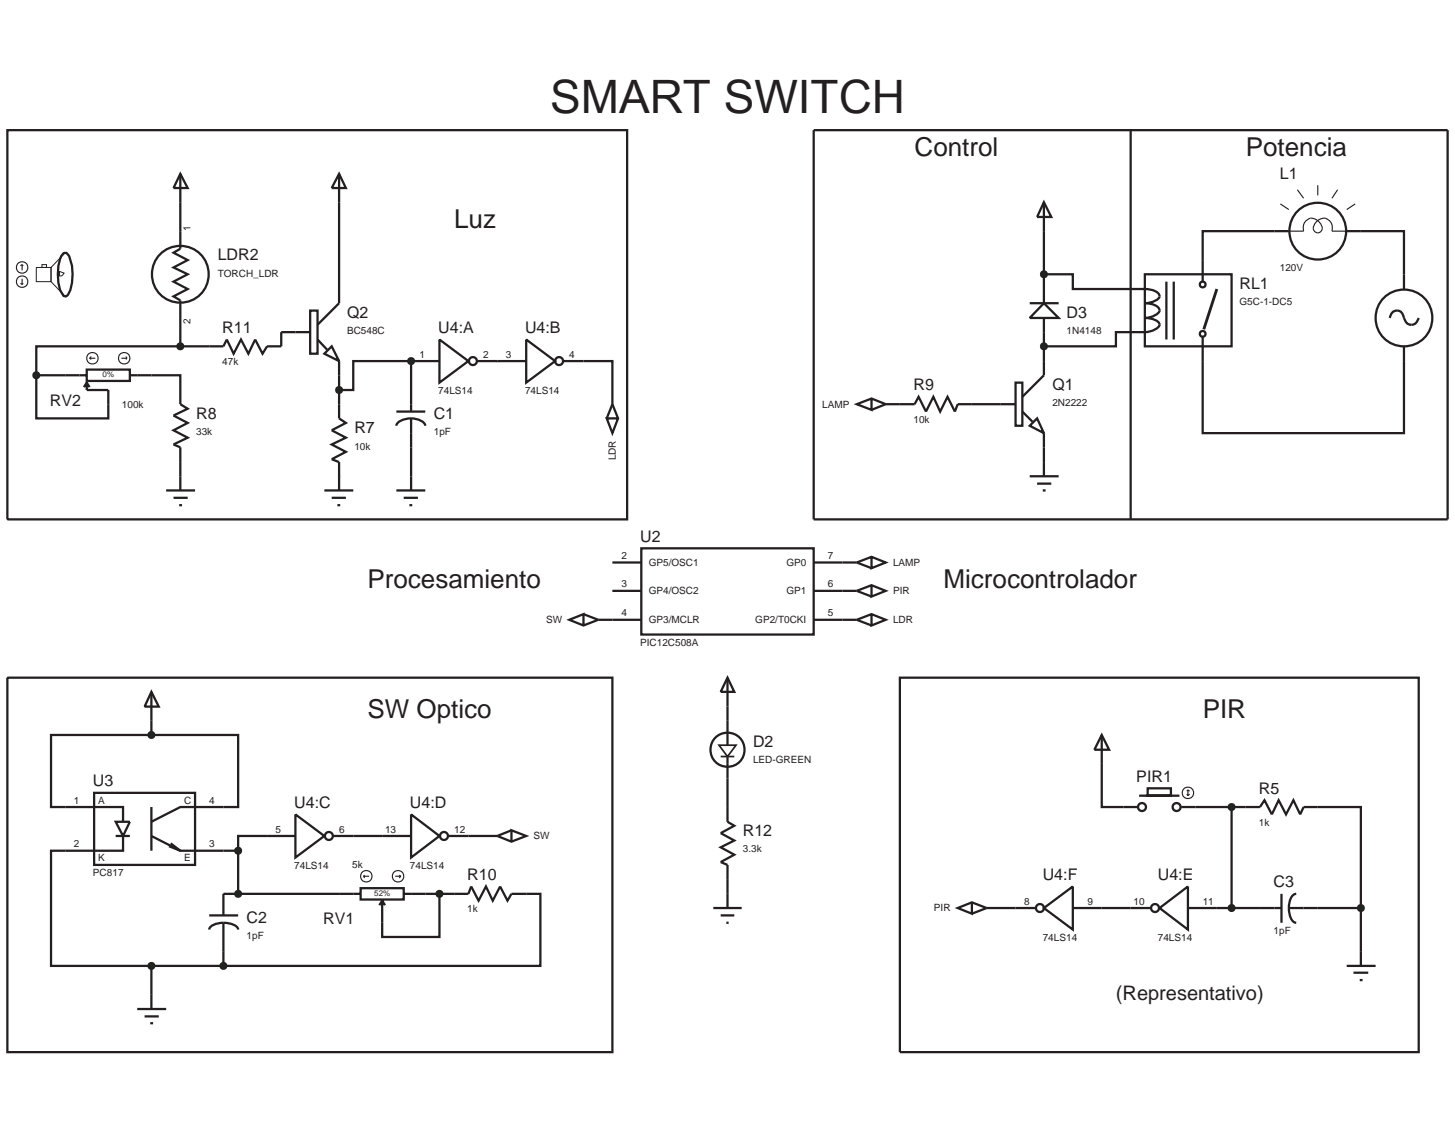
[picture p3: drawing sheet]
<svg xmlns="http://www.w3.org/2000/svg" width="279mm" height="216mm" viewBox="0 0 279 216" stroke-linecap="round" stroke-linejoin="round" font-family="sans-serif">
<g fill="none" stroke="#231f20" stroke-width=".44">
<path d="M34.6 38.8v8.9l-1.3 .8 2.7 1.4-2.7 1.4 2.7 1.3-2.7 1.5 2.7 1.4-2.7 1.4 1.3 .7v8.9M65.1 38.8v16.7M200.5 38.8l1.4 2.8h-2.7zM200.5 38.8v19.4M12.2 48.6l.3-.1 .3 .1 .5 .6a9.4 9.4 0 0 1-.2 7.4l-.6 .3-.3-.1-.7-1.1a10.2 10.2 0 0 1 .3-6.5zM197.7 58.2h5.6M200.5 58.2l2.8 2.8h-5.6zM200.5 52.6h5.5v2.9h11.1a9.4 9.4 0 0 1 4.7 .3 .98 .98 0 0 1 .8 1.4 3.6 3.6 0 0 1-2.8 1 3.5 3.5 0 0 1 2.8 1 .98 .98 0 0 1-.8 1.3l-1.3 .5h-.7a3.7 3.7 0 0 1 2.8 1l.1 .3a3 3 0 0 1-2.9 1.4h-5.5v2.8h-13.8M219.8 52.6h16.7v13.9h-16.7zM224 54.1v11.1M225.4 54.1v11.1M247.5 44.4h-16.6v9.7"/>
<path d="M258.6 44.4h2.7M261.3 44.4h8.3v11.1M7 72v8.3h13.8v-2.7M7 72h5.5M29.1 72h5.5v2.8M34.6 66.5h5.6M34.6 66.5h-27.6v5.5M54 63.7v2.8M65.1 72v5.6M65.1 74.8h2.7v-5.5h11.1v9.7M76.1 79h5.6M112 69.3h5.6v8.3"/>
<path d="M117.6 77.6l-1.1 2.7M117.6 77.6l1.1 2.7-1.1 2.8-1.1-2.8h2.2M167.4 76.5v2.2l-2.9-1.1 2.9-1.1 2.7 1.1M170.1 77.6l-2.7 1.1M195 77.6h-11.1l-.5 1.4-1.5-2.8-1.4 2.8-1.3-2.8-1.4 2.8-1.4-2.8-.8 1.4h-5.5M195 73.4h1.3v8.3h-1.3zM196.3 79l2 1.9M200.5 61v11l-4.2 4.2M230.9 64.6v18.5h38.7v-16.6M266.9 61a1.36 1.36 0 0 1 1.3-1.4 1.36 1.36 0 0 1 1.4 1.4 1.42 1.42 0 0 0 1.4 1.3 1.42 1.42 0 0 0 1.4-1.3M34.6 88.7v2.7M78.9 80.3a2.62 2.62 0 0 1 2.8 1.4"/>
<path d="M78.9 80.3a3.6 3.6 0 0 0-2.7 1l-.1 .4M78.9 80.3v11.1M197.7 91.4h5.6M199.2 92.8h2.7M199.2 80.3l1.3 2.8-2.8-1.4zM200.2 94.1h.6M200.5 83.1v8.3M112 117.9l2.9 1M114.9 118.9l-2.9 1.1-2.7-1.1 2.7-1v2.1M114.9 118.9h8.2M117.6 113.4h5.5M117.6 108h5.5"/>
<path d="M123.1 105.2h33.1v16.6h-33.1zM156.3 118.9h8.2M164.5 108l2.9 1M164.5 113.4l2.9 1.1M164.5 118.9l2.9 1.1M164.5 108h-8.2M164.5 113.4h-8.2M167.4 106.9v2.1l2.7-1-2.7-1.1-2.9 1.1M167.4 112.3v2.2l2.7-1.1-2.7-1.1-2.9 1.1M167.4 117.9v2.1l2.7-1.1-2.7-1-2.9 1M29.1 138.3v2.8M139.7 135.6v2.7"/>
<path d="M29.1 141.1h16.6v13.8h-2.8M29.1 141.1h-19.3v13.8h2.7M139.7 149.4v5.5M211.6 141.1l1.4 2.8h-2.9zM211.6 141.1v13.8h6.8M218.8 152.7h7.7M220.4 151.3h4.4v1.4h-4.4zM226.8 154.9h15.1l.9-1.3 1.4 2.7 1.3-2.7 1.5 2.7 1.4-2.7 1.3 2.7 .6-1.4h11v19.4M236.5 154.9v19.4M12.5 163.3h-2.7v22.1h19.3M42.9 171.5h22.2M42.9 163.3h2.8"/>
<path d="M45.7 163.3v8.2M51.3 160.4h-5.6v2.9M67.8 160.4h5.6M81.7 171.5h5.5M84.4 171.5v8.3h-11v-2.7M89.9 160.4h5.6M101 171.5h2.8v13.9h-60.9M139.7 168.7v2.8M186.6 173.2v2.2l-2.7-1.1 2.7-1.1 2.9 1.1M189.5 174.3l-2.9 1.1M189.5 174.3h5.5M211.6 174.3h5.5"/>
<path d="M233.7 174.3h8.2M253 174.3h8.3M261.3 174.3v8.2M29.1 185.4h13.8M29.1 185.4v5.5M42.9 182.5v2.9"/>
<circle cx="34.6" cy="52.6" r="5.5"/>
<circle cx="231" cy="54.6" r=".55"/>
<circle cx="253.1" cy="44.4" r="5.5"/>
<circle cx="231" cy="64.1" r=".55"/>
<circle cx="269.6" cy="61" r="5.5"/>
<circle cx="219.3" cy="154.9" r=".77"/>
<circle cx="225.9" cy="154.9" r=".77"/>
</g>
<g fill="none" stroke="#231f20" stroke-width=".22">
<path d="M245.9 39.1l1.6 1.1M249.1 36.4l1.2 1.6M253 35.5v2M256.9 36.4l-1.1 1.6M260.2 39.1l-1.6 1.1M3.9 54.4l.3 .2M4.2 50.8l-.3 .2M4.2 50.8l.3 .2M4.2 50.8v1.1M4.2 53.5v1.1M4.5 54.4l-.3 .2M247.5 44.4h2.8a1.95 1.95 0 0 1 1.3-2.5 2.18 2.18 0 0 1 2.3 2.2 .91 .91 0 0 1-1.4 .4 .91 .91 0 0 1-.1-1.4 2.27 2.27 0 0 1 2.1-1.2 1.95 1.95 0 0 1 1.3 2.5h2.8"/>
<path d="M227.9 152.4l.2 .3M227.9 151.8l.2-.2 .3 .2M228.1 151.6v1.1M228.4 152.4l-.3 .3"/>
<circle cx="4.3" cy="51.3" r="1.1"/>
<circle cx="4.3" cy="54.1" r="1.1"/>
<circle cx="228.1" cy="152.2" r="1.1"/>
</g>
<path d="M7 51.3h2.8v2.8h-2.8zM8.1 50.8h.8v.5h-.8zM11.4 52.1l.9 .3-.3 .5-.6 .1zM12.2 48.6a5.4 5.4 0 0 0-1.1 4l.1 1.7 .3 1.4 .7 1.1 .3 .1-2.7-2.8v-2.8l2.7-2.8z" fill="none" stroke="#231f20" stroke-width=".19"/>
<path d="M233.7 55.5l-2.5 7.7" fill="none" stroke="#231f20" stroke-width=".54"/>
<circle cx="200.5" cy="52.6" r=".55" fill="#1b3f1c"/>
<circle cx="200.5" cy="52.6" r=".55" fill="none" stroke="#231f20" stroke-width=".44"/>
<g fill="#1b3f1c">
<path d="M200.5 52.1l.5 .5-.5 .6-.6-.6z"/>
<circle cx="200.5" cy="66.5" r=".55"/>
</g>
<circle cx="200.5" cy="66.5" r=".55" fill="none" stroke="#231f20" stroke-width=".44"/>
<path d="M199.9 66.5l.6-.6 .5 .6-.5 .5z" fill="#1b3f1c"/>
<g fill="none" stroke="#231f20" stroke-width=".44">
<path d="M34.6 33.4l1.4 2.7h-2.7zM34.6 33.4v5.4M34.6 74.8v2.8l1.4 .8-2.7 1.3 2.7 1.5-2.7 1.4 2.7 1.4-2.7 1.3 1.3 .5v2.9M31.9 94.1h5.6M33.3 95.5h2.7M34.4 97h.6M34.6 91.4v2.7M76.1 94.1h5.6M77.5 95.5h2.7M78.6 97h.6M78.9 91.4v2.7M29.1 132.8l1.4 2.8h-2.7z"/>
<path d="M29.1 132.8v5.5M12.5 154.9h11.1v2.8M18.1 152.2h19.4v13.8h-19.4zM22.2 157.7h2.7l-1.3 2.7zM29.1 154.9v8.4M42.9 154.9h-8.3l-5.5 2.8M22.2 160.4h2.7M23.6 160.4v2.9h-11.1M29.1 160.4l5.5 2.9h8.3M32.8 161.8l1.8 1.5-2.2-.9"/>
</g>
<circle cx="29.1" cy="141.1" r=".55" fill="#1b3f1c"/>
<circle cx="29.1" cy="141.1" r=".55" fill="none" stroke="#231f20" stroke-width=".44"/>
<path d="M28.5 141.1l.6-.6 .5 .6-.5 .5z" fill="#1b3f1c"/>
<path d="M65.1 171.5h4.2M69.3 170.5h8.2v2.1h-8.2zM73.4 172.8l-.6 .9M73.4 172.8l.5 .9M73.4 172.8v4.3M77.5 171.5h4.2M87.2 171.5h2.7l.6-1.4 1.4 2.7 1.4-2.7 1.3 2.7 1.4-2.7 1.5 2.7 .7-1.3h2.8M26.3 193.6h5.6M27.8 195.1h2.7M28.9 196.4h.5M29.1 190.9v2.7" fill="none" stroke="#231f20" stroke-width=".44"/>
<g fill="none" stroke="#231f20" stroke-width=".22">
<path d="M69.8 168.2h1.1M69.8 168.2l.2 .3M70 167.9l-.2 .3M75.9 168.2h1.1M76.7 167.9l.3 .3M77 168.2l-.3 .3"/>
<circle cx="70.4" cy="168.2" r="1.1"/>
<circle cx="76.4" cy="168.2" r="1.1"/>
</g>
<circle cx="84.4" cy="171.5" r=".55" fill="#1b3f1c"/>
<circle cx="84.4" cy="171.5" r=".55" fill="none" stroke="#231f20" stroke-width=".44"/>
<g fill="#1b3f1c">
<path d="M83.8 171.5l.6-.5 .5 .5-.5 .6z"/>
<circle cx="29.1" cy="185.4" r=".55"/>
</g>
<circle cx="29.1" cy="185.4" r=".55" fill="none" stroke="#231f20" stroke-width=".44"/>
<path d="M28.5 185.4l.6-.6 .5 .6-.5 .5z" fill="#1b3f1c"/>
<g fill="none" stroke="#231f20" stroke-width=".44">
<path d="M78.9 69.3h5.5M84.4 65.2l5.5 4.1-5.5 4.1zM91.7 69.3h9.3M101 65.2l5.6 4.1-5.6 4.1zM108.2 69.3h3.8M56.7 156.3l5.6 4.1-5.6 4.2zM78.9 156.3l5.5 4.1-5.5 4.2zM98.2 159.3l-2.7 1.1 2.7 1.1 2.8-1.1-2.8-1.1v2.2M51.3 160.4h5.4M64 160.4h3.8M73.4 160.4h5.5M86.1 160.4h3.8"/>
<path d="M258.6 185.4h5.6M259.9 186.7h2.8M261.1 188.1h.6M261.3 182.5v2.9"/>
<circle cx="90.8" cy="69.3" r=".77"/>
<circle cx="107.4" cy="69.3" r=".77"/>
<circle cx="63.2" cy="160.4" r=".77"/>
<circle cx="85.3" cy="160.4" r=".77"/>
</g>
<circle cx="45.7" cy="163.3" r=".55" fill="#1b3f1c"/>
<circle cx="45.7" cy="163.3" r=".55" fill="none" stroke="#231f20" stroke-width=".44"/>
<path d="M45.2 163.3l.5-.6 .6 .6-.6 .5z" fill="#1b3f1c"/>
<g fill="none" stroke="#231f20" stroke-width=".44">
<path d="M195 174.3h3.8M200.5 174.3l5.5-4.2v8.3zM206 174.3h5.6M217.1 174.3h3.8M222.7 174.3l5.4-4.2v8.3zM228.1 174.3h5.6"/>
<circle cx="199.7" cy="174.3" r=".77"/>
<circle cx="221.8" cy="174.3" r=".77"/>
</g>
<circle cx="236.5" cy="154.9" r=".55" fill="#1b3f1c"/>
<circle cx="236.5" cy="154.9" r=".55" fill="none" stroke="#231f20" stroke-width=".44"/>
<path d="M236 154.9l.5-.6 .5 .6-.5 .5z" fill="#1b3f1c"/>
<path d="M1.4 25h119v74.7h-119zM156.3 25h121.7v74.7h-121.7zM12.5 72h4.2M16.7 70.9h8.2v2.2h-8.2zM16.7 73.4l-.6 .9M16.7 73.4l.5 .9M16.7 73.4v1.4h4.1v2.8M24.9 72h4.2M1.4 130.1h116.2v71.8h-116.2zM172.8 130.1h99.6v71.8h-99.6z" fill="none" stroke="#231f20" stroke-width=".44"/>
<g fill="none" stroke="#231f20" stroke-width=".22">
<path d="M17.2 68.8h1.1M17.2 68.8l.3 .2M17.5 68.4l-.3 .4M23.3 68.8h1.1M24.2 68.4l.2 .4M24.4 68.8l-.2 .2"/>
<circle cx="17.8" cy="68.8" r="1.1"/>
<circle cx="23.9" cy="68.8" r="1.1"/>
</g>
<circle cx="7" cy="72" r=".55" fill="#1b3f1c"/>
<circle cx="7" cy="72" r=".55" fill="none" stroke="#231f20" stroke-width=".44"/>
<path d="M6.4 72l.6-.5 .5 .5-.5 .6z" fill="#1b3f1c"/>
<g fill="none" stroke="#231f20" stroke-width=".44">
<path d="M217.1 25v74.7M139.7 138.3v4.7M139.7 130.1l1.3 2.7h-2.6zM139.7 130.1v5.5M139.7 145.2v4.2M40.2 175.7h5.5M42.9 177.1a3.7 3.7 0 0 1 2.7 .9l.1 .4M42.9 177.1a3.6 3.6 0 0 0-2.6 .9l-.1 .4M42.9 171.5v4.2M42.9 177.1v5.4M137 174.3h5.4M138.4 175.7h2.6"/>
<path d="M139.5 177.1h.4M139.7 171.5v2.8"/>
<circle cx="139.7" cy="143.9" r="3.3"/>
</g>
<path d="M138.1 143h3.2l-1.6 2.2zM138.4 145.2h2.6" fill="none" stroke="#231f20" stroke-width=".33"/>
<circle cx="42.9" cy="185.4" r=".55" fill="#1b3f1c"/>
<circle cx="42.9" cy="185.4" r=".55" fill="none" stroke="#231f20" stroke-width=".44"/>
<g fill="#1b3f1c">
<path d="M42.4 185.4l.5-.6 .5 .6-.5 .5z"/>
<circle cx="45.7" cy="171.5" r=".55"/>
</g>
<circle cx="45.7" cy="171.5" r=".55" fill="none" stroke="#231f20" stroke-width=".44"/>
<path d="M45.2 171.5l.5-.5 .6 .5-.6 .6z" fill="#1b3f1c"/>
<path d="M59.6 59.6h1.4v8.3h-1.4zM65.1 55.5v2.7l-4.1 4.1M40.2 66.5h2.7l.7-1.3 1.3 2.7 1.4-2.7 1.4 2.7 1.3-2.7 1.4 2.7 .9-1.4h2.7M54 63.7h5.6M61 65.2l1.8 1.9M62.3 67.9l1.4-1.4 1.4 2.8zM65.1 77.6v2.7l1.3 .9-2.7 1.4 2.7 1.4-2.7 1.3 2.7 1.4-2.7 1.4 1.4 .6v5.4M65.1 69.3v2.7M62.3 94.1h5.5M63.7 95.5h2.7M64.8 97h.5" fill="none" stroke="#231f20" stroke-width=".44"/>
<circle cx="34.6" cy="66.5" r=".55" fill="#1b3f1c"/>
<circle cx="34.6" cy="66.5" r=".55" fill="none" stroke="#231f20" stroke-width=".44"/>
<path d="M34.1 66.5l.5-.6 .6 .6-.6 .5z" fill="#1b3f1c"/>
<path d="M65.1 33.4l1.3 2.7h-2.7zM65.1 33.4v5.4" fill="none" stroke="#231f20" stroke-width=".44"/>
<circle cx="78.9" cy="69.3" r=".55" fill="#1b3f1c"/>
<circle cx="78.9" cy="69.3" r=".55" fill="none" stroke="#231f20" stroke-width=".44"/>
<g fill="#1b3f1c">
<path d="M78.4 69.3l.5-.5 .6 .5-.6 .5z"/>
<circle cx="65.1" cy="74.8" r=".55"/>
</g>
<circle cx="65.1" cy="74.8" r=".55" fill="none" stroke="#231f20" stroke-width=".44"/>
<path d="M64.6 74.8l.5-.5 .6 .5-.6 .6z" fill="#1b3f1c"/>
<path d="M241.9 174.3h4.2M246.1 171.5v5.6M247.5 174.3a3.5 3.5 0 0 0 1 2.7l.4 .1M247.5 174.3h5.5M248.9 171.5a1.57 1.57 0 0 0-1.2 1.4l-.2 1.4" fill="none" stroke="#231f20" stroke-width=".44"/>
<circle cx="261.3" cy="174.3" r=".55" fill="#1b3f1c"/>
<circle cx="261.3" cy="174.3" r=".55" fill="none" stroke="#231f20" stroke-width=".44"/>
<g fill="#1b3f1c">
<path d="M260.8 174.3l.5-.6 .6 .6-.6 .5z"/>
<circle cx="236.5" cy="174.3" r=".55"/>
</g>
<circle cx="236.5" cy="174.3" r=".55" fill="none" stroke="#231f20" stroke-width=".44"/>
<path d="M236 174.3l.5-.6 .5 .6-.5 .5z" fill="#1b3f1c"/>
<path d="M139.7 154.9v2.8l1.3 .8-2.6 1.4 2.6 1.4-2.6 1.3 2.6 1.4-2.6 1.4 1.3 .6v2.7" fill="none" stroke="#231f20" stroke-width=".44"/>
<text font-size="8.8" fill="#231f20" x="105.6" y="21.7">SMART SWITCH</text>
<g font-size="5" fill="#231f20">
<text x="175.6" y="29.9">Control</text>
<text x="239.2" y="29.9">Potencia</text>
<text x="87.2" y="43.8">Luz</text>
<text x="70.6" y="112.9">Procesamiento</text>
<text x="181.2" y="112.9">Microcontrolador</text>
<text x="70.6" y="137.7">SW Optico</text>
<text x="230.9" y="137.7">PIR</text>
</g>
<text font-size="3.8" fill="#231f20" x="214.3" y="191.9">(Representativo)</text>
<g font-size="3.1" fill="#231f20">
<text x="245.8" y="34.4">L1</text>
<text x="41.8" y="50">LDR2</text>
<text x="238" y="55.4">RL1</text>
<text x="42.7" y="63.9">R11</text>
<text x="66.6" y="61">Q2</text>
<text x="84.2" y="63.9">U4:A</text>
<text x="100.8" y="63.9">U4:B</text>
<text x="204.8" y="61">D3</text>
<text x="9.6" y="77.8">RV2</text>
<text x="175.4" y="74.9">R9</text>
<text x="202.1" y="74.8">Q1</text>
<text x="37.7" y="80.4">R8</text>
<text x="68.1" y="83.1">R7</text>
<text x="83.3" y="80.4">C1</text>
<text x="122.9" y="104">U2</text>
<text x="144.6" y="143.3">D2</text>
<text x="17.9" y="150.9">U3</text>
<text x="56.5" y="155">U4:C</text>
<text x="78.7" y="155">U4:D</text>
<text x="218.2" y="150">PIR1</text>
<text x="241.7" y="152.3">R5</text>
<text x="142.6" y="160.5">R12</text>
<text x="89.7" y="168.9">R10</text>
<text x="200.2" y="168.9">U4:F</text>
<text x="222.3" y="168.9">U4:E</text>
<text x="244.6" y="170.3">C3</text>
<text x="47.4" y="177">C2</text>
<text x="62.1" y="177.4">RV1</text>
</g>
<g font-size="1.9" fill="#231f20">
<text x="36.6" y="44.4" transform="rotate(-90 36.6 44.4)">1</text>
<text x="41.8" y="53.1">TORCH_LDR</text>
<text x="245.8" y="52.1">120V</text>
<text x="238" y="58.6">G5C-1-DC5</text>
<text x="36.6" y="62.1" transform="rotate(-90 36.6 62.1)">2</text>
<text x="66.6" y="64.1">BC548C</text>
<text x="204.8" y="64.1">1N4148</text>
<text x="42.7" y="70.1">47k</text>
<text x="80.6" y="68.6">1</text>
<text x="92.8" y="68.6">2</text>
<text x="97.1" y="68.6">3</text>
<text x="109.3" y="68.6">4</text>
<text x="84.2" y="75.6">74LS14</text>
<text x="100.8" y="75.6">74LS14</text>
<text x="202.1" y="77.9">2N2222</text>
<text x="23.4" y="78.2">100k</text>
<text x="37.7" y="83.4">33k</text>
<text x="83.3" y="83.4">1pF</text>
<text x="157.9" y="78.2">LAMP</text>
<text x="175.4" y="81.2">10k</text>
<text x="68.1" y="86.3">10k</text>
<text x="118.2" y="88.3" transform="rotate(-90 118.2 88.3)">LDR</text>
<text x="119.3" y="107.3">2</text>
<text x="159" y="107.3">7</text>
<text x="119.3" y="112.7">3</text>
<text x="124.6" y="108.6">GP5/OSC1</text>
<text x="151" y="108.6">GP0</text>
<text x="159" y="112.7">6</text>
<text x="171.5" y="108.6">LAMP</text>
<text x="104.9" y="119.6">SW</text>
<text x="119.3" y="118.3">4</text>
<text x="124.6" y="114">GP4/OSC2</text>
<text x="124.6" y="119.6">GP3/MCLR</text>
<text x="145" y="119.6">GP2/T0CKI</text>
<text x="151" y="114">GP1</text>
<text x="159" y="118.3">5</text>
<text x="171.5" y="114">PIR</text>
<text x="171.5" y="119.6">LDR</text>
<text x="122.9" y="124">PIC12C508A</text>
<text x="144.6" y="146.4">LED-GREEN</text>
<text x="14.2" y="154.2">1</text>
<text x="18.8" y="154.2">A</text>
<text x="35.4" y="154.2">C</text>
<text x="40.2" y="154.2">4</text>
<text x="52.9" y="159.8">5</text>
<text x="65.1" y="159.8">6</text>
<text x="73.9" y="159.8">13</text>
<text x="87.2" y="159.8">12</text>
<text x="102.5" y="161.1">SW</text>
<text x="241.7" y="158.5">1k</text>
<text x="14.2" y="162.6">2</text>
<text x="18.8" y="165.2">K</text>
<text x="35.4" y="165.2">E</text>
<text x="40.2" y="162.6">3</text>
<text x="56.5" y="166.7">74LS14</text>
<text x="67.6" y="166.6">5k</text>
<text x="78.7" y="166.7">74LS14</text>
<text x="142.6" y="163.6">3.3k</text>
<text x="17.9" y="168.2">PC817</text>
<text x="196.6" y="173.6">8</text>
<text x="208.8" y="173.6">9</text>
<text x="217.7" y="173.6">10</text>
<text x="230.9" y="173.6">11</text>
<text x="89.7" y="175">1k</text>
<text x="179.3" y="174.9">PIR</text>
<text x="244.6" y="179.3">1pF</text>
<text x="47.4" y="180.1">1pF</text>
<text x="200.2" y="180.6">74LS14</text>
<text x="222.3" y="180.6">74LS14</text>
</g>
<g font-size="1.5" fill="#231f20">
<text x="19.7" y="72.4">0%</text>
<text x="71.9" y="172">52%</text>
</g>
</svg>
